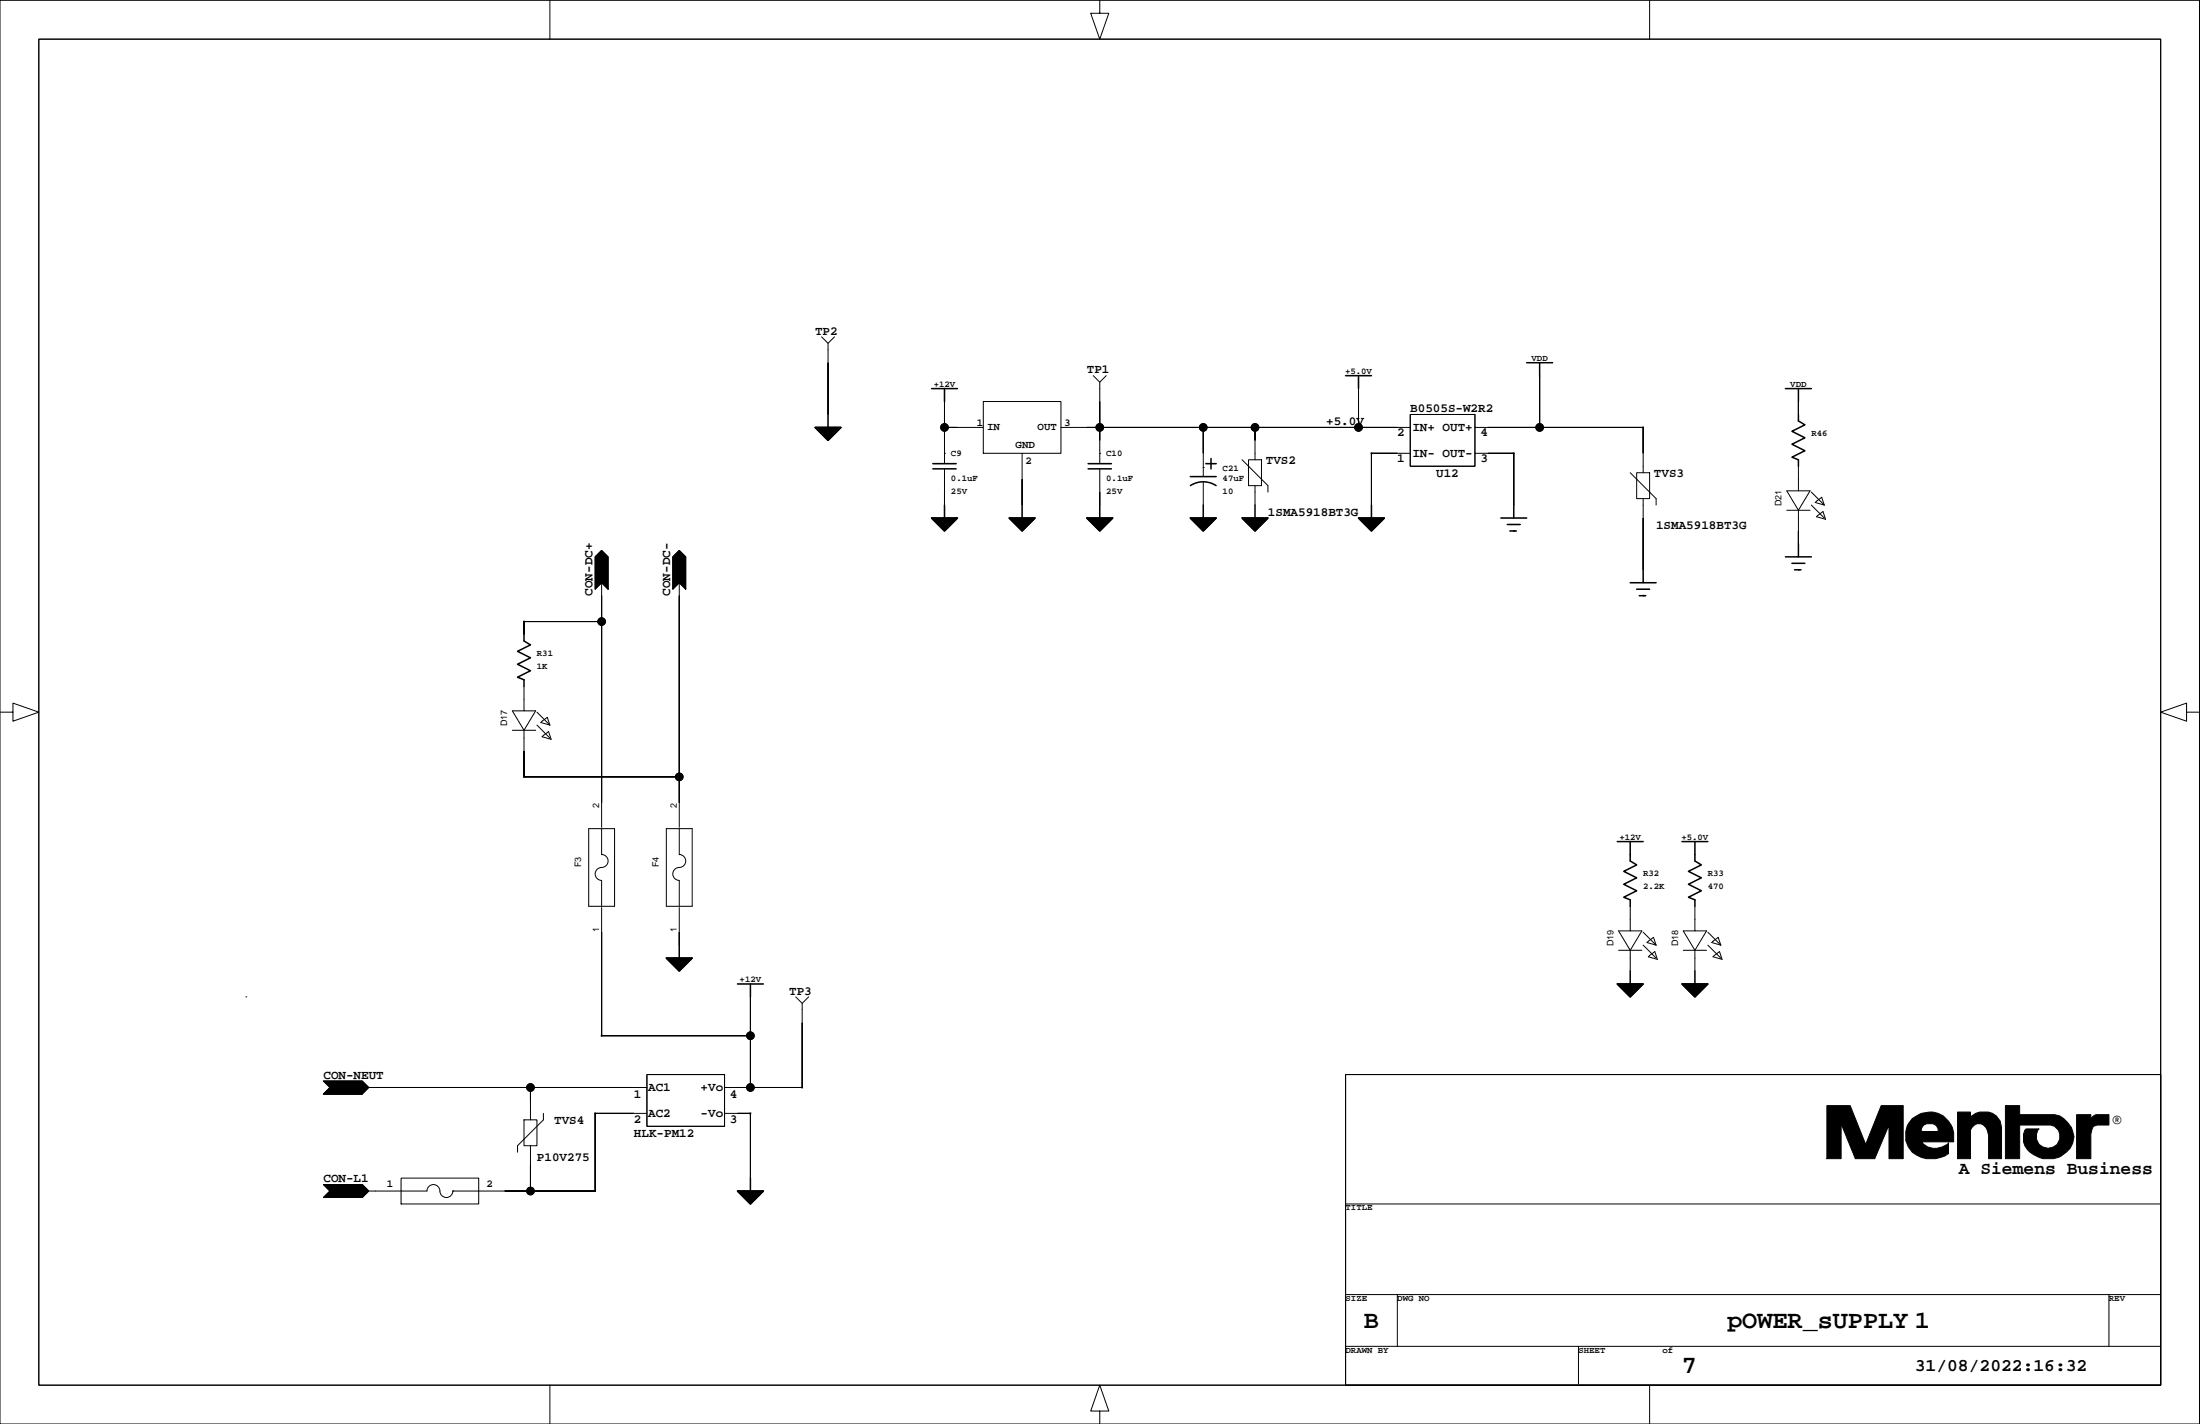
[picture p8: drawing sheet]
<svg xmlns="http://www.w3.org/2000/svg" width="432mm" height="279mm" viewBox="0 0 432 279" stroke-linecap="round" stroke-linejoin="round" font-family="sans-serif">
<g fill="none" stroke="#000" stroke-width=".2">
<path d="M215.9 0v2.6h1.7l-1.7 5.1-1.8-5.1h1.8M0 .1h431.7v279.3h-431.7zM7.6 7.7h416.5v264.1h-416.5zM107.9 .1v7.6M323.8 .1v7.6M161.3 66.1l1.2 1.3v13.9M163.8 66.1l-1.3 1.3M185.4 78.8v12.2M193 78.8h15.2v10.1h-15.2zM214.6 73.7l1.3 1.3v16M217.1 73.7l-1.2 1.3M266.6 76.2v7.7"/>
<path d="M302.2 73.7v10.2M353 78.8v2.5M185.4 88.9h.1M185.4 92v7.1M185.4 83.9h7.6M200.6 88.9v10.2M208.2 83.9h68.6M215.9 88.9h.1M215.9 92v7.1M236.2 99.1h.1M236.2 91.7h.1M236.2 83.9v9.6"/>
<path d="M236.2 94.5v4.6M243.8 90.2l5.1 5.1v1.3M245.1 90.2h2.5v5.1h-2.5zM246.3 99.1h.1M246.3 83.9v6.3M246.3 95.3v3.8M276.8 81.3h12.7v10.2h-12.7zM276.8 88.9h-7.6v10.2M289.5 83.9h33v8.9M289.5 88.9h7.6v10.2M320 92.8l5 5v1.3M321.2 92.8h2.6v5h-2.6z"/>
<path d="M322.5 97.8v14M353 91.5h.1M353 91.5v4.8h2.3l-2.3 3.8v6.6M353 96.3h-2.3l2.3 3.8M355.5 99.1l2.6 2.5M355.5 96.6l2.6 2.5M356.3 98.6l1.3-1 .5 1.5zM116.8 109.3l1.3-1.3 1.3 1.3v6.3l-1.3-1.3-1.3 1.3zM118.1 114.3v48M132.1 109.3l1.2-1.3 1.3 1.3v6.3l-1.3-1.3-1.2 1.3zM133.3 114.3v48M350.7 100.1h4.6"/>
<path d="M356.8 101.1l1-.7 .5 1.5-1.8-.5zM0 139.7h2.5v-1.7l5.1 1.7-5.1 1.8v-1.8M102.8 134.7h.1M102.8 134.7v4.8h2.3l-2.3 3.8v9.1h30.5M102.8 139.5h-2.2l2.2 3.8M105.4 139.7l2.5 2.6M118.1 122h-15.3v2.5M429.2 139.7v-1.7l-5.1 1.7 5.1 1.8v-1.8h2.6M100.6 143.3h4.5M105.4 142.3l2.5 2.5M106.1 141.8l1.3-1.1 .5 1.6zM106.7 144.3l1-.8 .5 1.6-1.8-.5z"/>
<path d="M115.5 162.6h5.1v15.2h-5.1zM118.1 167.7h.1M118.1 167.7a1.27 1.27 0 0 1 1.3 1.2 1.27 1.27 0 0 1-1.3 1.3 1.27 1.27 0 0 0-1.3 1.3 1.27 1.27 0 0 0 1.3 1.2v5.1M118.1 162.6v5.1M118.1 178.1v25.1h29.2M130.8 162.6h5.1v15.2h-5.1zM133.3 167.7h.1M133.3 167.7a1.27 1.27 0 0 1 1.3 1.2 1.27 1.27 0 0 1-1.3 1.3 1.27 1.27 0 0 0-1.2 1.3 1.27 1.27 0 0 0 1.2 1.2v5.1M133.3 162.6v5.1M133.3 178.1v7.3M320 177.8h.1M320 167.7h.1"/>
<path d="M320 177.8v4.8h2.3l-2.3 3.9v4M332.7 177.8h.1M332.7 167.7h.1M332.7 177.8v4.8h2.2l-2.2 3.9v4M48.2 195.6h.1M147.3 195.6v17.8M156.2 195.6l1.2 1.3v16.5h-15.2M158.7 195.6l-1.3 1.3M317.7 186.5h4.6M320 190.5h.1M320 182.6h-2.3l2.3 3.9M322.5 185.4l2.5 2.6"/>
<path d="M322.5 182.9l2.5 2.5M323.5 187.7l1.3-1 .5 1.5zM323.5 184.7l1-.8 .5 1.5-1.7-.5zM330.4 186.5h4.5M332.7 190.5h.1M332.7 182.6h-2.3l2.3 3.9M335.2 185.4l2.5 2.6M335.2 182.9l2.5 2.5M336.2 187.7l1.3-1 .5 1.5zM336.2 184.7l1-.8 .5 1.5-1.7-.5zM63.5 212.1h7.6l1.3 1.3-1.3 1.2h-7.6l1.3-1.2zM72.4 213.4h54.6"/>
<path d="M102.8 219.7h2.6v5.1h-2.6zM104.1 213.4v6.3M106.7 218.5v1.2l-5.1 5.1v1.3M127 210.8h15.2v10.2h-15.2zM127 218.5h-10.2v15.2h-27.9M142.2 218.5h5.1v12.7M264.1 210.8h160v61h-160zM63.5 232.4h7.6l1.3 1.3-1.3 1.3h-7.6l1.3-1.3zM72.4 233.7h11.4a1.27 1.27 0 0 1 1.3-1.3 1.27 1.27 0 0 1 1.2 1.3 1.27 1.27 0 0 0 1.3 1.3 1.27 1.27 0 0 0 1.3-1.3M73.6 233.7h.1M78.7 231.2h15.3v5h-15.3zM88.9 233.7h.1"/>
<path d="M104.1 224.8v8.9M264.1 236.2h160M264.1 254h160M274.3 254v10.2M413.9 254v10.2M107.9 271.8v7.6M215.9 276.9h1.7l-1.7-5.1-1.8 5.1h1.8v2.5M264.1 264.2h160M309.8 264.2v7.3M323.8 271.8v7.6"/>
<circle cx="185.4" cy="83.9" r=".75"/>
<circle cx="215.9" cy="83.9" r=".75"/>
<circle cx="236.2" cy="83.9" r=".75"/>
<circle cx="246.3" cy="83.9" r=".75"/>
<circle cx="266.6" cy="83.9" r=".75"/>
<circle cx="302.2" cy="83.9" r=".75"/>
<circle cx="118.1" cy="122" r=".75"/>
<circle cx="133.3" cy="152.4" r=".75"/>
<circle cx="104.1" cy="213.4" r=".75"/>
<circle cx="147.3" cy="203.2" r=".75"/>
<circle cx="147.3" cy="213.4" r=".75"/>
<circle cx="104.1" cy="233.7" r=".75"/>
</g>
<g fill="#000" stroke="#000" stroke-width=".2">
<path d="M162.5 71.2v10.1z" fill-rule="evenodd"/>
<path d="M185.4 78.8v5.1z" fill-rule="evenodd"/>
<path d="M215.9 78.8v5.1z" fill-rule="evenodd"/>
<path d="M266.6 76.2v7.7z" fill-rule="evenodd"/>
<path d="M302.2 73.7v10.2z" fill-rule="evenodd"/>
<path d="M353 78.8v2.5z" fill-rule="evenodd"/>
<path d="M185.4 83.9v2.5z" fill-rule="evenodd"/>
<path d="M185.4 96.6v2.5z" fill-rule="evenodd"/>
<path d="M185.4 83.9h2.5z" fill-rule="evenodd"/>
<path d="M200.6 94v5.1z" fill-rule="evenodd"/>
<path d="M215.9 96.6v2.5z" fill-rule="evenodd"/>
<path d="M213.3 83.9h2.6z" fill-rule="evenodd"/>
<path d="M215.9 83.9v2.5z" fill-rule="evenodd"/>
<path d="M215.9 83.9h20.3z" fill-rule="evenodd"/>
<path d="M236.2 83.9v5z" fill-rule="evenodd"/>
<path d="M236.2 83.9h10.1z" fill-rule="evenodd"/>
<path d="M246.3 83.9v2.5z" fill-rule="evenodd"/>
<path d="M246.3 83.9h20.3z" fill-rule="evenodd"/>
<path d="M269.1 88.9h.2v.1h-.2z" fill-rule="evenodd"/>
<path d="M269.2 88.9v10.2z" fill-rule="evenodd"/>
<path d="M269.2 88.9h5.1z" fill-rule="evenodd"/>
<path d="M266.6 83.9h7.7z" fill-rule="evenodd"/>
<path d="M297 88.9h.2v.1h-.2z" fill-rule="evenodd"/>
<path d="M292 88.9h5.1z" fill-rule="evenodd"/>
<path d="M297.1 88.9v10.2z" fill-rule="evenodd"/>
<path d="M292 83.9h10.2z" fill-rule="evenodd"/>
<path d="M322.4 83.8h.2v.1h-.2z" fill-rule="evenodd"/>
<path d="M322.5 83.9v5z" fill-rule="evenodd"/>
<path d="M302.2 83.9h20.3z" fill-rule="evenodd"/>
<path d="M118.1 116.9v5.1z" fill-rule="evenodd"/>
<path d="M116.8 109.3l1.3-1.3 1.3 1.3v6.3l-1.3-1.3-1.3 1.3z" fill-rule="evenodd"/>
<path d="M133.3 116.9v35.5z" fill-rule="evenodd"/>
<path d="M132.1 109.3l1.2-1.3 1.3 1.3v6.3l-1.3-1.3-1.2 1.3z" fill-rule="evenodd"/>
<path d="M322.5 101.6v10.2z" fill-rule="evenodd"/>
<path d="M353 104.2v2.5z" fill-rule="evenodd"/>
<path d="M102.8 121.9h.1v.1h-.1z" fill-rule="evenodd"/>
<path d="M102.8 122v2.5z" fill-rule="evenodd"/>
<path d="M102.8 122h15.3z" fill-rule="evenodd"/>
<path d="M118.1 122v35.5z" fill-rule="evenodd"/>
<path d="M102.8 152.4h.1v.1h-.1z" fill-rule="evenodd"/>
<path d="M102.8 147.3v5.1z" fill-rule="evenodd"/>
<path d="M133.3 152.4v5.1z" fill-rule="evenodd"/>
<path d="M102.8 152.4h30.5z" fill-rule="evenodd"/>
<path d="M118.1 182.9v20.3z" fill-rule="evenodd"/>
<path d="M133.3 182.9v2.5z" fill-rule="evenodd"/>
<path d="M147.3 195.6v7.6z" fill-rule="evenodd"/>
<path d="M63.5 212.1h7.6l1.3 1.3-1.3 1.2h-7.6h7.6h-7.6l1.3-1.2z" fill-rule="evenodd"/>
<path d="M104.1 213.4v2.5z" fill-rule="evenodd"/>
<path d="M73.6 213.4h30.5z" fill-rule="evenodd"/>
<path d="M116.7 218.4h.2v.1h-.2z" fill-rule="evenodd"/>
<path d="M116.8 218.5v15.2z" fill-rule="evenodd"/>
<path d="M118 203.1h.2v.2h-.2z" fill-rule="evenodd"/>
<path d="M104.1 213.4h20.3z" fill-rule="evenodd"/>
<path d="M116.8 218.5h7.6z" fill-rule="evenodd"/>
<path d="M147.2 218.4h.2v.1h-.2z" fill-rule="evenodd"/>
<path d="M144.7 218.5h2.6z" fill-rule="evenodd"/>
<path d="M147.3 218.5v12.7z" fill-rule="evenodd"/>
<path d="M144.7 213.4h2.6z" fill-rule="evenodd"/>
<path d="M147.3 203.2v10.2z" fill-rule="evenodd"/>
<path d="M118.1 203.2h29.2z" fill-rule="evenodd"/>
<path d="M157.4 213.3h.1v.1h-.1z" fill-rule="evenodd"/>
<path d="M147.3 213.4h10.1z" fill-rule="evenodd"/>
<path d="M157.4 200.7v12.7z" fill-rule="evenodd"/>
<path d="M63.5 232.4h7.6l1.3 1.3-1.3 1.3h-7.6h7.6h-7.6l1.3-1.3z" fill-rule="evenodd"/>
<path d="M104.1 228.6v5.1z" fill-rule="evenodd"/>
<path d="M99 233.7h5.1z" fill-rule="evenodd"/>
<path d="M116.7 233.6h.2v.2h-.2z" fill-rule="evenodd"/>
<path d="M104.1 233.7h12.7z" fill-rule="evenodd"/>
<path d="M358.6 216.9h4.5l3.1 7.6 3-7.6h4.3v10.4h-2.7v-6.6l-2.8 6.6h-3.8l-2.8-6.8v6.8h-2.8z" fill-rule="evenodd"/>
<path d="M375.3 219.5a4.9 4.9 0 0 1 7.9 1.7l.3 1.1v1.7h-6.4v-2h3.3a1.36 1.36 0 0 0-1-1.5h-1.3l-.7 .5-.3 .5v2.5a3.7 3.7 0 0 0 5.3 .3v2a5.9 5.9 0 0 1-7.1-.2 4.8 4.8 0 0 1 0-6.6z" fill-rule="evenodd"/>
<path d="M384.2 218.2h2.6v1a3.7 3.7 0 0 1 5.8 .8l.2 1.2v6.1h-2.5v-4.5a2.16 2.16 0 0 0-2.3-2.3 2.34 2.34 0 0 0-1.2 1.3v5.5h-2.6z" fill-rule="evenodd"/>
<path d="M393.6 216.9h2.8v1.8h6.9a4.6 4.6 0 0 1 3.5 3.3 3.7 3.7 0 0 1-1.3 4.1 5.3 5.3 0 0 1-8.1-1.3 3 3 0 0 1 .3-3.3h2.5a2.31 2.31 0 0 0 .6 3.5 2.31 2.31 0 0 0 3.3-1.1 2.31 2.31 0 0 0-1.6-3.2h-6.1v6.6h-2.8z" fill-rule="evenodd"/>
<path d="M407.6 218.7h2.8v.8l.5-.5 .5-.3h2.5v2h-2.3l-.7 .3-.3 .5-.2 1v4.8h-2.8z" fill-rule="evenodd"/>
<circle cx="185.4" cy="83.9" r=".75"/>
<circle cx="215.9" cy="83.9" r=".75"/>
<circle cx="236.2" cy="83.9" r=".75"/>
<circle cx="246.3" cy="83.9" r=".75"/>
<circle cx="266.6" cy="83.9" r=".75"/>
<circle cx="302.2" cy="83.9" r=".75"/>
<circle cx="118.1" cy="122" r=".75"/>
<circle cx="133.3" cy="152.4" r=".75"/>
<circle cx="104.1" cy="213.4" r=".75"/>
<circle cx="147.3" cy="203.2" r=".75"/>
<circle cx="147.3" cy="213.4" r=".75"/>
<circle cx="104.1" cy="233.7" r=".75"/>
</g>
<g fill="none" stroke="#000" stroke-width=".3">
<path d="M182.8 76.2h5.1M185.4 76.2v2.6M264.1 73.7h5.1M266.6 73.7v2.5M299.7 71.2h5M302.2 71.2v2.5M350.4 76.2h5.1M353 76.2v2.6M160 83.9h5.1l-2.6 2.5zM162.5 81.3v2.6M183.1 92h4.6M183.1 91h4.6"/>
<path d="M185.4 99.1v2.5M200.6 99.1v2.5M213.6 92h4.5M213.6 91h4.5M215.9 99.1v2.5M233.6 93.5h5.1M233.7 95.3a4.6 4.6 0 0 1 5 0M236.2 99.1v2.5M236.7 91h2M237.7 90v2M246.3 99.1v2.5M269.2 99.1v2.5"/>
<path d="M297.1 99.1v2.5M353 81.3v1.3l1.2 .8-2.5 1.2 2.5 1.3-2.5 1.3 2.5 1.2-2.5 1.3 1.3 .5v1.3M182.8 101.6h5.1l-2.5 2.6zM198.1 101.6h5.1l-2.6 2.6zM213.3 101.6h5.1l-2.5 2.6zM233.6 101.6h5.1l-2.5 2.6zM243.8 101.6h5.1l-2.6 2.6zM266.6 101.6h5.1l-2.5 2.6zM294.6 101.6h5.1M295.8 102.9h2.6M296.4 104.2h1.2M297.1 104.2h.1"/>
<path d="M320 114.3h5M321.2 115.6h2.6M321.7 116.9h1.3M322.5 116.9h.1M322.5 111.8v2.5M350.4 109.3h5.1M351.7 110.5h2.5M352.2 111.8h1.3M353 111.8h.1M353 106.7v2.6M102.8 124.5v1.3l1.3 .7-2.5 1.3 2.5 1.3-2.5 1.2 2.5 1.3-2.5 1.3 1.2 .5v1.3M317.4 165.1h5.1"/>
<path d="M320 165.1v3.8l1.2 .8-2.5 1.3 2.5 1.2-2.5 1.3 2.5 1.3-2.5 1.2 1.3 .6v1.2M330.1 165.1h5.1M332.7 165.1v3.8l1.2 .8-2.5 1.3 2.5 1.2-2.5 1.3 2.5 1.3-2.5 1.2 1.3 .6v1.2M130.8 188h5.1l-2.6 2.5zM133.3 185.4v2.6M144.7 193.1h5.1M147.3 193.1v2.5M317.4 193.1h5.1l-2.5 2.5zM320 190.5v2.6M330.1 193.1h5.1l-2.5 2.5zM332.7 190.5v2.6M144.7 233.7h5.1l-2.5 2.5z"/>
<path d="M147.3 231.2v2.5"/>
</g>
<g fill="#000" stroke="#000" stroke-width=".3">
<path d="M160 83.9h5.1l-2.6 2.5z" fill-rule="evenodd"/>
<path d="M182.8 101.6h5.1l-2.5 2.6z" fill-rule="evenodd"/>
<path d="M198.1 101.6h5.1l-2.6 2.6z" fill-rule="evenodd"/>
<path d="M213.3 101.6h5.1l-2.5 2.6z" fill-rule="evenodd"/>
<path d="M233.6 101.6h5.1l-2.5 2.6z" fill-rule="evenodd"/>
<path d="M243.8 101.6h5.1l-2.6 2.6z" fill-rule="evenodd"/>
<path d="M266.6 101.6h5.1l-2.5 2.6z" fill-rule="evenodd"/>
<path d="M130.8 188h5.1l-2.6 2.5z" fill-rule="evenodd"/>
<path d="M317.4 193.1h5.1l-2.5 2.5z" fill-rule="evenodd"/>
<path d="M330.1 193.1h5.1l-2.5 2.5z" fill-rule="evenodd"/>
<path d="M144.7 233.7h5.1l-2.5 2.5z" fill-rule="evenodd"/>
</g>
<g font-size="4.9">
<text x="267.7" y="260.5">B</text>
<text x="339" y="260.5">pOWER_sUPPLY 1</text>
<text x="330.1" y="269.4">7</text>
</g>
<g font-size="3.5">
<text x="384.5" y="230.3">A Siemens Business</text>
<text x="375.8" y="269">31/08/2022:16:32</text>
</g>
<text font-size="2.8" x="414.7" y="220.5">®</text>
<g font-size="2.5">
<text x="160" y="65.6">TP2</text>
<text x="213.3" y="73.3">TP1</text>
<text x="260.3" y="83.4">+5.0V</text>
<text x="276.8" y="80.9">B0505S-W2R2</text>
<text x="274.3" y="85.6">2</text>
<text x="277.2" y="84.6">IN+ OUT+</text>
<text x="277.2" y="89.6">IN- OUT-</text>
<text x="290.6" y="85.6">4</text>
<text x="248.4" y="91">TVS2</text>
<text x="274.3" y="90.7">1</text>
<text x="281.9" y="93.6">U12</text>
<text x="290.6" y="90.7">3</text>
<text x="324.6" y="93.6">TVS3</text>
<text x="248.9" y="101.2">1SMA5918BT3G</text>
<text x="325" y="103.7">1SMA5918BT3G</text>
<text x="116.3" y="116.9" transform="rotate(-90 116.3 116.9)">CON-DC+</text>
<text x="131.5" y="116.9" transform="rotate(-90 131.5 116.9)">CON-DC-</text>
<text x="154.9" y="195.2">TP3</text>
<text x="63.5" y="211.7">CON-NEUT</text>
<text x="124.4" y="215.4">1</text>
<text x="127.2" y="214.1">AC1</text>
<text x="137.5" y="214.1">+Vo</text>
<text x="143.3" y="215.4">4</text>
<text x="108.8" y="220.6">TVS4</text>
<text x="124.4" y="220.4">2</text>
<text x="127.2" y="219.1">AC2</text>
<text x="137.5" y="219.1">-Vo</text>
<text x="143.3" y="220.4">3</text>
<text x="105.4" y="227.8">P10V275</text>
<text x="124.4" y="223.1">HLK-PM12</text>
<text x="63.5" y="232">CON-L1</text>
</g>
<g font-size="2.1">
<text x="191.7" y="83.5">1</text>
<text x="208.9" y="83.5">3</text>
<text x="193.8" y="84.5">IN</text>
<text x="199.3" y="87.9">GND</text>
<text x="203.7" y="84.5">OUT</text>
<text x="201.2" y="91.1">2</text>
<text x="75.9" y="232.8">1</text>
<text x="95.5" y="232.8">2</text>
</g>
<g font-size="1.8">
<text x="300.6" y="70.9">VDD</text>
<text x="183.3" y="75.9">+12V</text>
<text x="264" y="73.4">+5.0V</text>
<text x="351.4" y="75.9">VDD</text>
<text x="186.6" y="89.4">C9</text>
<text x="217.1" y="89.4">C10</text>
<text x="355.5" y="85.6">R46</text>
<text x="186.6" y="94.3">0.1uF</text>
<text x="217.1" y="94.3">0.1uF</text>
<text x="240" y="92.4">C21</text>
<text x="240" y="94.3">47uF</text>
<text x="186.6" y="96.9">25V</text>
<text x="217.1" y="96.9">25V</text>
<text x="240" y="96.9">10</text>
<text x="349.7" y="99.3" transform="rotate(-90 349.7 99.3)">D21</text>
<text x="105.4" y="128.8">R31</text>
<text x="105.4" y="131.3">1K</text>
<text x="99.5" y="142.5" transform="rotate(-90 99.5 142.5)">D17</text>
<text x="117.6" y="158.5" transform="rotate(-90 117.6 158.5)">2</text>
<text x="132.9" y="158.5" transform="rotate(-90 132.9 158.5)">2</text>
<text x="317.9" y="164.8">+12V</text>
<text x="330" y="164.8">+5.0V</text>
<text x="114.1" y="170.2" transform="rotate(-90 114.1 170.2)">F3</text>
<text x="129.3" y="170.2" transform="rotate(-90 129.3 170.2)">F4</text>
<text x="322.5" y="172">R32</text>
<text x="335.2" y="172">R33</text>
<text x="322.5" y="174.5">2.2K</text>
<text x="335.2" y="174.5">470</text>
<text x="117.6" y="182.9" transform="rotate(-90 117.6 182.9)">1</text>
<text x="132.9" y="182.9" transform="rotate(-90 132.9 182.9)">1</text>
<text x="316.7" y="185.6" transform="rotate(-90 316.7 185.6)">D19</text>
<text x="329.4" y="185.6" transform="rotate(-90 329.4 185.6)">D18</text>
<text x="145.2" y="192.7">+12V</text>
<text x="264.1" y="237.5">TITLE</text>
<text x="264.1" y="255.2">SIZE</text>
<text x="274.3" y="255.2">DWG NO</text>
<text x="413.9" y="255.2">REV</text>
<text x="264.1" y="265.4">DRAWN BY</text>
<text x="309.8" y="265.4">SHEET</text>
<text x="326.3" y="265.4">of</text>
</g>
</svg>
